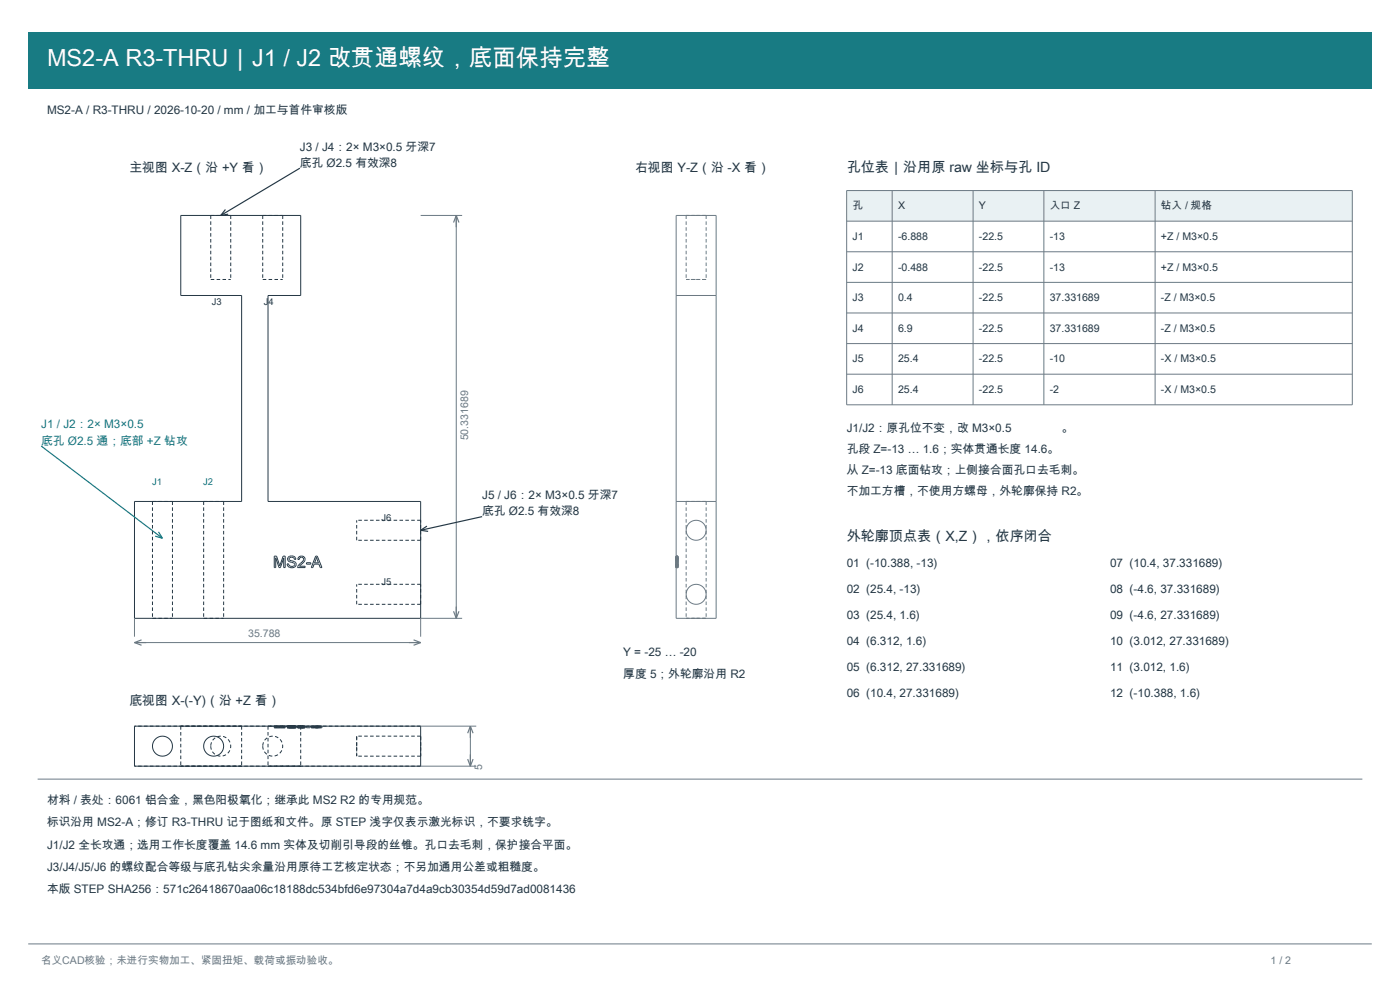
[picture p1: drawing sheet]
<svg xmlns="http://www.w3.org/2000/svg" width="420mm" height="297mm" viewBox="0 0 420 297" stroke-linecap="round" stroke-linejoin="round" font-family="sans-serif">
<path d="M8.5 9.5h403v17h-403z" fill-rule="evenodd" fill="#187b83"/>
<g fill="none" stroke="#6b7a86" stroke-width=".3">
<path d="M126.2 64.6h12.4M136.9 64.6v120.7M202.8 64.6h12v120.7h-12zM202.8 88.6h12M202.8 150.3h12M40.3 185.3v5.5M40.3 192.6h85.9M138.6 185.3h-12.4v5.5M126.2 217.6h16.7M141.1 217.6v12M126.2 229.6h16.7M8.5 282.9h403"/>
<circle cx="208.8" cy="158.9" r="3"/>
<circle cx="208.8" cy="178.1" r="3"/>
</g>
<g fill="none" stroke="#243744" stroke-width=".3" stroke-dasharray="1.1 .7" stroke-linecap="butt">
<path d="M63.2 64.6h6M63.2 64.6v19.2M69.2 64.6v19.2M78.8 64.6h6M78.8 64.6v19.2M84.8 64.6v19.2M63.2 83.8h6M78.8 83.8h6M45.7 150.3h6M45.7 150.3v35M51.7 150.3v35M61.1 150.3v35"/>
<path d="M61.1 150.3h6M67.1 150.3v35M126.2 155.9h-19.2M107 161.9v-6M126.2 161.9v-6M126.2 161.9h-19.2M126.2 175.1h-19.2M45.7 185.3h6M61.1 185.3h6M107 181.1v-6M126.2 181.1v-6M126.2 181.1h-19.2"/>
<path d="M54.2 217.6v12M54.2 217.6h18.3M72.5 217.6v12M72.5 217.6h-32.2M80.4 217.6v12M80.4 217.6h9.8M82.3 217.6h.7M82.3 218.1h.7M82.3 217.6v.5M82.7 217.6h-.4M82.7 217.6v.5M82.7 218.1h-.4"/>
<path d="M83 217.6h.8M83 218.1h.8M83 217.6v.5M83.7 217.6h-1M83.7 217.6v.5M83.7 218.1h-1M83.8 217.6h.1M83.8 218.1h.1M83.9 217.6h.2M83.9 218.1h.2M83.9 217.6v.5M84.1 217.6h-.4"/>
<path d="M84.1 218.1h-.4M84.1 217.6v.5M84.1 217.6h.8M84.1 218.1h.8M84.9 217.6h.7M84.9 218.1h.7M84.9 217.6v.5M85.1 217.6h-1M85.1 218.1h-1M85.1 217.6v.5M85.6 217.6h-.5M85.6 218.1h-.5"/>
<path d="M85.6 217.6v.5M86.1 217.6h.5M86.1 218.1h.5M86.1 217.6v.5M86.3 217.6h.1M86.3 218.1h.1M86.3 217.6v.5M86.3 217.6h-.2M86.3 218.1h-.2M86.4 217.6h-.1M86.4 218.1h-.1M86.4 217.6h.4"/>
<path d="M86.4 218.1h.4M86.6 217.6h.1M86.6 218.1h.1M86.6 217.6v.5M86.7 217.6h.1M86.7 218.1h.1M86.7 217.6v.5M86.7 217.6h.3M86.7 218.1h.3M86.8 217.6h-.4M86.8 218.1h-.4M86.8 217.6h-.5"/>
<path d="M86.8 218.1h-.5M86.8 217.6h.7M86.8 218.1h.7M86.9 217.6h-.2M86.9 218.1h-.2M87 217.6h.6M87 218.1h.6M87.4 217.6h-.6M87.4 218.1h-.6M87.5 217.6h.6M87.5 218.1h.6M87.5 217.6h-.6"/>
<path d="M87.5 218.1h-.6M87.5 217.6h.8M87.5 218.1h.8M87.6 217.6h.4M87.6 218.1h.4M87.6 217.6h-.8M87.6 218.1h-.8M88 217.6h-.6M88 218.1h-.6M88 217.6h.3M88 218.1h.3M88.1 217.6h-.6"/>
<path d="M88.1 218.1h-.6M88.1 217.6h.5M88.1 218.1h.5M88.3 217.6h-.7M88.3 218.1h-.7M88.3 217.6h.4M88.3 218.1h.4M88.3 217.6h-.2M88.3 218.1h-.2M88.3 217.6v.5M88.3 217.6h.1M88.3 218.1h.1"/>
<path d="M88.3 217.6h-.3M88.3 218.1h-.3M88.4 217.6h-.1M88.4 218.1h-.1M88.4 217.6v.5M88.6 217.6h.2M88.6 218.1h.2M88.7 217.6h-.4M88.7 218.1h-.4M88.7 217.6h.2M88.7 218.1h.2M88.8 217.6h-.5"/>
<path d="M88.8 218.1h-.5M88.8 217.6v.5M88.9 217.6h-.2M88.9 218.1h-.2M88.9 217.6v.5M89.3 218.1v-.5M89.3 217.6v.5M89.3 217.6h.3M89.3 218.1h.3M89.3 217.6h.4M89.3 218.1h.4M89.6 217.6h.5"/>
<path d="M89.6 218.1h.5M89.7 217.6h.8M89.7 218.1h.8M89.8 217.6h-.5M89.8 218.1h-.5M89.8 217.6v.5M89.8 217.6h1.7M89.8 218.1h1.7M90 217.6h-.2M90 218.1h-.2M90.1 217.6h.8M90.1 218.1h.8"/>
<path d="M90.2 217.6v12M90.2 217.6h-36M90.4 217.6h-.4M90.4 218.1h-.4M90.5 217.6h.7M90.5 218.1h.7M90.5 217.6h-.5M90.5 218.1h-.5M90.9 217.6h.2M90.9 218.1h.2M90.9 217.6h-.5M90.9 218.1h-.5"/>
<path d="M91.1 217.6h-.2M91.1 218.1h-.2M91.1 217.6v.5M91.2 217.6h-.7M91.2 218.1h-.7M91.2 217.6h.3M91.2 218.1h.3M91.4 217.6h-.2M91.4 218.1h-.2M91.5 217.6h-.1M91.5 218.1h-.1M91.5 217.6v.5"/>
<path d="M91.5 217.6h-2.2M91.5 218.1h-2.2M91.9 217.6v.5M91.9 218.1h1.3M93.2 217.6h-1.3M93.2 217.6v.5M93.4 217.6h1.3M93.4 218.1h1.3M93.4 217.6v.5M93.9 217.6h-.5M93.9 218.1h-.5M93.9 217.6v.5"/>
<path d="M94.2 217.6h-.3M94.2 217.6v.5M94.2 218.1h-.3M94.4 218.1h1.1M94.4 217.6h1.1M94.4 217.6v.5M94.7 217.6h.5M94.7 218.1h.5M94.7 217.6v.5M94.7 218.1h-.3M94.7 217.6h-.3M94.9 218.1h-.2"/>
<path d="M94.9 217.6v.5M94.9 217.6h-.2M95.2 218.1h-.3M95.2 217.6h-.3M95.2 217.6h1.4M95.2 218.1h1.4M95.2 217.6v.5M95.5 218.1h-.3M95.5 217.6h-.3M95.5 217.6v.5M95.7 217.6h-1.5M95.7 217.6v.5"/>
<path d="M95.7 218.1h-1.5M96.1 217.6h-.4M96.1 218.1h-.4M96.1 217.6v.5M96.6 217.6h-.5M96.6 218.1h-.5M96.6 217.6v.5M126.2 217.6h-45.8M54.2 229.6h18.3M63.2 223.6a3 3 0 0 0 4.4 2.7 3 3 0 0 0 .4-5.1 3 3 0 0 0-4.7 1.9l-.1 .5M72.5 229.6h-32.2M78.8 223.6a3 3 0 0 0 4.4 2.7 3 3 0 0 0 .4-5.1 3 3 0 0 0-4.7 1.9l-.1 .5"/>
<path d="M80.4 229.6h9.8M90.2 229.6h-36M107 223.6v-3M107 220.6v6M107 226.6v-3M126.2 229.6h-45.8M126.2 223.6v-3M126.2 220.6v6M126.2 226.6v-3M126.2 220.6h-19.2M126.2 226.6h-19.2"/>
</g>
<g fill="none" stroke="#243744" stroke-width=".3">
<path d="M54.2 64.6h36v24h-9.8v61.7h45.8v35h-85.9v-35h32.2v-61.7h-18.3zM82.3 166.7h.7l.9 2.9 1-2.9h.7v3.4h-.5v-2.9l-1 2.9h-.4l-1-2.9v2.9h-.4zM86.6 166.9a1.37 1.37 0 0 1 2.2 .7l-.5 .1a.81 .81 0 0 0-.8-.7 .81 .81 0 0 0-.8 .7l.2 .2a1.85 1.85 0 0 1 2 1.2 1.4 1.4 0 0 1-1.5 1.1 1.4 1.4 0 0 1-1.3-1.2h.5a.89 .89 0 0 0 .9 .8 .89 .89 0 0 0 .8-.9l-.9-.4a.96 .96 0 0 1-1-.5 .96 .96 0 0 1 .2-1.1zM89.7 166.9a1.1 1.1 0 0 1 1.7 .2 1.1 1.1 0 0 1-.5 1.6l-1.1 1h1.7v.4h-2.2a3.3 3.3 0 0 1 1.6-2 .65 .65 0 0 0-.2-1.1 .65 .65 0 0 0-.9 .7l-.5-.1zM91.9 168.6h1.3v.5h-1.3zM94.7 166.7h.5l1.4 3.4h-.5l-.4-1h-1.5l-.3 1h-.5zM94.9 167l.6 1.7h-1.1zM40.3 217.6h85.9v12h-85.9z"/>
<circle cx="48.7" cy="223.6" r="3"/>
<circle cx="64.1" cy="223.6" r="3"/>
</g>
<g fill="none" stroke="#6b7a86" stroke-width=".35">
<path d="M136.9 64.6v3.5M136.9 64.6l-.8 2.1M136.9 64.6l.8 2.1M40.3 192.6h3.6M40.3 192.6l2.2 .8M42.5 191.8l-2.2 .8M122.7 192.6h3.5M124.1 191.8l2.1 .8M126.2 192.6l-2.1 .8M136.1 183.2l.8 2.1M136.9 181.8v3.5M137.7 183.2l-.8 2.1"/>
<path d="M141.1 217.6v3.6M141.1 217.6l-.8 2.1M141.1 217.6l.8 2.1M140.3 227.5l.8 2.1M141.1 226.1v3.5M141.9 227.5l-.8 2.1"/>
</g>
<path d="M12.3 133.7l36.4 27.6M47.5 159.4l1.2 1.9M46.6 160.7l2.1 .6" fill="none" stroke="#187b83" stroke-width=".35"/>
<path d="M90 50.4l-23.8 14.2M67.6 62.8l-1.4 1.8M68.5 64.2l-2.3 .4M126.2 158.9l2.2 .4M128.1 157.7l-1.9 1.2M144.6 154.8l-18.4 4.1" fill="none" stroke="#243744" stroke-width=".35"/>
<g fill="none" stroke="#6b7a86" stroke-width=".3" stroke-dasharray="1.1 .7" stroke-linecap="butt">
<path d="M205.8 64.6h3M205.8 64.6v19.2M208.8 64.6h3M211.8 64.6h-6M211.8 64.6v19.2M205.8 83.8h3M208.8 83.8h3M211.8 83.8h-6M205.8 150.3h3M205.8 150.3v35M208.8 150.3h3M211.8 150.3h-6"/>
<path d="M211.8 150.3v35M202.8 167.2v2.9M202.8 170.1v-3.4M202.8 166.7v2.4M202.8 169.1v.5M202.8 169.6v-.5M202.8 169.1v-2.4M202.8 170.1v-2.9M202.8 169.6v-.6M202.8 169v.4M202.8 169.4v.3M202.8 169.7v.1"/>
<path d="M202.8 169.8v-.1M202.8 169.7v-.2M202.8 169.5v-.3M202.8 169.2v-.3M202.8 168.9v-.2M202.8 168.7v-.2M202.8 168.5v-.2M202.8 168.3v-.3M202.8 168v-.4M202.8 167.6v-.5M202.8 167.1v-.4M202.8 166.7v-.1"/>
<path d="M202.8 166.6v.1M202.8 166.7v.4M202.8 167.1v.5M202.8 167.6v.1M202.8 167.7v-.5M202.8 167.2v-.2M202.8 167v.2M202.8 167.2v.3M202.8 167.5v.3M202.8 167.8v.3M202.8 168.1v.2M202.8 168.3v.3"/>
<path d="M202.8 168.6v.5M202.8 169.6v.4M202.8 170v.2M202.8 170.2v-.2M202.8 170v-.4M202.8 169.5v.2M202.8 169.7v.4M202.8 170.1v-.3M202.8 169.8v-.4M202.8 169.4v-.6M202.8 168.8v-.7M202.8 168.1v-.5"/>
<path d="M202.8 167.6v-.4M202.8 167.2v.5M202.8 167.7v-.1M202.8 167.6v-.7M202.8 166.9v-.2M202.8 166.7v.2M202.8 166.9v.7M202.8 167.6v.4M202.8 168v.4M202.8 168.4v.6M202.8 169v.5M202.8 169.1v1"/>
<path d="M202.8 169.1h.5M202.8 167h.5M202.8 167v.7M202.8 167.7v1M202.8 168.7v-1M202.8 167.7v-.7M202.8 168.7h.5M202.8 170.1h.5M202.8 166.7h.5M202.8 168.6h.5M202.8 167.6h.5M202.8 167.7h.5"/>
<path d="M202.8 169.7h.5M202.8 170.2h.5M202.8 166.6h.5M202.8 169.8h.5M202.8 169h.5M202.8 167.2h.5M202.8 169.6h.5M203.3 170.1v-3.4M203.3 170.1v-1M203.3 167.7v1M203.3 168.7v-1M203.3 167.7v-.7"/>
<path d="M203.3 167v.7M203.3 169.1v-.5M203.3 169v.5M203.3 169.7v.4M203.3 170.1v-.3M203.3 169.8v-.4M203.3 169.4v-.6M203.3 168.8v-.7M203.3 168.1v-.5M203.3 167.6v-.4M203.3 167.2v-.2M203.3 167v.2"/>
<path d="M203.3 167.2v.5M203.3 167.7v-.1M203.3 167.6v-.7M203.3 166.9v-.2M203.3 166.7v.2M203.3 166.9v.7M203.3 167.6v.4M203.3 168v.4M203.3 168.4v.6M203.3 169.5v.2M203.3 170v-.4M203.3 169v.4"/>
<path d="M203.3 169.4v.3M203.3 169.7v.1M203.3 169.8v-.1M203.3 169.7v-.2M203.3 169.5v-.3M203.3 169.2v-.3M203.3 168.9v-.2M203.3 168.7v-.2M203.3 168.5v-.2M203.3 168.3v-.3M203.3 168v-.4M203.3 167.6v-.5"/>
<path d="M203.3 167.1v-.4M203.3 166.7v-.1M203.3 166.6v.1M203.3 166.7v.4M203.3 167.1v.5M203.3 167.6v.1M203.3 167.7v-.5M203.3 167.2v.3M203.3 167.5v.3M203.3 167.8v.3M203.3 168.1v.2M203.3 168.3v.3"/>
<path d="M203.3 168.6v.5M203.3 169.1v.5M203.3 169.6v.4M203.3 170v.2M203.3 170.2v-.2M203.3 169.6v-.6M203.3 170.1v-2.9M203.3 166.7v2.4M203.3 169.6v-.5M203.3 169.1v-2.4M205.8 185.3h3M208.8 185.3h3"/>
<path d="M211.8 185.3h-6"/>
</g>
<path d="M254 57.1h151.7v9.2h-151.7z" fill-rule="evenodd" fill="#e9f1f3"/>
<path d="M254 57.1h151.7v64.2h-151.7zM267.7 57.1v64.2M291.9 57.1v64.2M313.2 57.1v64.2M346.5 57.1v64.2M254 66.3h151.7M254 75.5h151.7M254 84.6h151.7M254 93.8h151.7M254 103h151.7M254 112.1h151.7M11.3 233.5h397.4" fill="none" stroke="#6b7a86" stroke-width=".3"/>
<text font-size="7.1" fill="#fff" x="14.1" y="19.8">MS2-A R3-THRU｜J1 / J2 改贯通螺纹，底面保持完整</text>
<g font-size="4.2" fill="#243744">
<text x="254" y="51.5">孔位表｜沿用原 raw 坐标与孔 ID</text>
<text x="254" y="162.2">外轮廓顶点表（X,Z），依序闭合</text>
</g>
<g font-size="3.9" fill="#243744">
<text x="38.8" y="51.5">主视图 X-Z（沿 +Y 看）</text>
<text x="190.5" y="51.5">右视图 Y-Z（沿 -X 看）</text>
<text x="38.8" y="211.3">底视图 X-(-Y)（沿 +Z 看）</text>
</g>
<g font-size="3.5" fill="#243744">
<text x="14.1" y="34.2">MS2-A / R3-THRU / 2026-10-20 / mm / 加工与首件审核版</text>
<text x="90" y="45.1">J3 / J4：2× M3×0.5 牙深7</text>
<text x="90" y="50.1">底孔 Ø2.5 有效深8</text>
<text x="254" y="129.4">J1/J2：原孔位不变，改 M3×0.5</text>
<text x="318.6" y="129.4">。</text>
<text x="254" y="135.8">孔段 Z=-13 … 1.6；实体贯通长度 14.6。</text>
<text x="254" y="142.1">从 Z=-13 底面钻攻；上侧接合面孔口去毛刺。</text>
<text x="144.6" y="149.5">J5 / J6：2× M3×0.5 牙深7</text>
<text x="254" y="148.5">不加工方槽，不使用方螺母，外轮廓保持 R2。</text>
<text x="144.6" y="154.5">底孔 Ø2.5 有效深8</text>
<text x="254" y="170">01 (-10.388, -13)</text>
<text x="333" y="170">07 (10.4, 37.331689)</text>
<text x="254" y="177.8">02 (25.4, -13)</text>
<text x="333" y="177.8">08 (-4.6, 37.331689)</text>
<text x="254" y="185.5">03 (25.4, 1.6)</text>
<text x="333" y="185.5">09 (-4.6, 27.331689)</text>
<text x="187" y="196.5">Y = -25 … -20</text>
<text x="254" y="193.3">04 (6.312, 1.6)</text>
<text x="333" y="193.3">10 (3.012, 27.331689)</text>
<text x="187" y="203.2">厚度 5；外轮廓沿用 R2</text>
<text x="254" y="201">05 (6.312, 27.331689)</text>
<text x="333" y="201">11 (3.012, 1.6)</text>
<text x="254" y="208.8">06 (10.4, 27.331689)</text>
<text x="333" y="208.8">12 (-10.388, 1.6)</text>
<text x="14.1" y="240.9">材料 / 表处：6061 铝合金，黑色阳极氧化；继承此 MS2 R2 的专用规范。</text>
<text x="14.1" y="247.6">标识沿用 MS2-A；修订 R3-THRU 记于图纸和文件。原 STEP 浅字仅表示激光标识，不要求铣字。</text>
<text x="14.1" y="254.3">J1/J2 全长攻通；选用工作长度覆盖 14.6 mm 实体及切削引导段的丝锥。孔口去毛刺，保护接合平面。</text>
<text x="14.1" y="261">J3/J4/J5/J6 的螺纹配合等级与底孔钻尖余量沿用原待工艺核定状态；不另加通用公差或粗糙度。</text>
<text x="14.1" y="267.7">本版 STEP SHA256：571c26418670aa06c18188dc534bfd6e97304a7d4a9cb30354d59d7ad0081436</text>
</g>
<g font-size="3.5" fill="#187b83">
<text x="12.3" y="128.4">J1 / J2：2× M3×0.5</text>
<text x="12.3" y="133.3">底孔 Ø2.5 通；底部 +Z 钻攻</text>
</g>
<g font-size="3.2" fill="#243744">
<text x="255.8" y="62.8">孔</text>
<text x="269.4" y="62.8">X</text>
<text x="293.7" y="62.8">Y</text>
<text x="314.9" y="62.8">入口 Z</text>
<text x="348.3" y="62.8">钻入 / 规格</text>
<text x="255.8" y="71.9">J1</text>
<text x="269.4" y="71.9">-6.888</text>
<text x="293.7" y="71.9">-22.5</text>
<text x="314.9" y="71.9">-13</text>
<text x="348.3" y="71.9">+Z / M3×0.5</text>
<text x="255.8" y="81.1">J2</text>
<text x="269.4" y="81.1">-0.488</text>
<text x="293.7" y="81.1">-22.5</text>
<text x="314.9" y="81.1">-13</text>
<text x="348.3" y="81.1">+Z / M3×0.5</text>
<text x="255.8" y="90.3">J3</text>
<text x="269.4" y="90.3">0.4</text>
<text x="293.7" y="90.3">-22.5</text>
<text x="314.9" y="90.3">37.331689</text>
<text x="348.3" y="90.3">-Z / M3×0.5</text>
<text x="255.8" y="99.4">J4</text>
<text x="269.4" y="99.4">6.9</text>
<text x="293.7" y="99.4">-22.5</text>
<text x="314.9" y="99.4">37.331689</text>
<text x="348.3" y="99.4">-Z / M3×0.5</text>
<text x="255.8" y="108.6">J5</text>
<text x="269.4" y="108.6">25.4</text>
<text x="293.7" y="108.6">-22.5</text>
<text x="314.9" y="108.6">-10</text>
<text x="348.3" y="108.6">-X / M3×0.5</text>
<text x="255.8" y="117.8">J6</text>
<text x="269.4" y="117.8">25.4</text>
<text x="293.7" y="117.8">-22.5</text>
<text x="314.9" y="117.8">-2</text>
<text x="348.3" y="117.8">-X / M3×0.5</text>
</g>
<g font-size="3.2" fill="#6b7a86">
<text x="140.4" y="132" transform="rotate(-90 140.4 132)">50.331689</text>
<text x="74.5" y="190.8">35.788</text>
<text x="144.6" y="230.7" transform="rotate(-90 144.6 230.7)">5</text>
<text x="12.3" y="288.9">名义CAD核验；未进行实物加工、紧固扭矩、载荷或振动验收。</text>
<text x="381.2" y="288.9">1 / 2</text>
</g>
<g font-size="2.8" fill="#243744">
<text x="63.6" y="91.5">J3</text>
<text x="79.2" y="91.5">J4</text>
<text x="114.4" y="156">J6</text>
<text x="114.4" y="175.2">J5</text>
</g>
<g font-size="2.8" fill="#187b83">
<text x="45.6" y="145.2">J1</text>
<text x="61" y="145.2">J2</text>
</g>
</svg>
